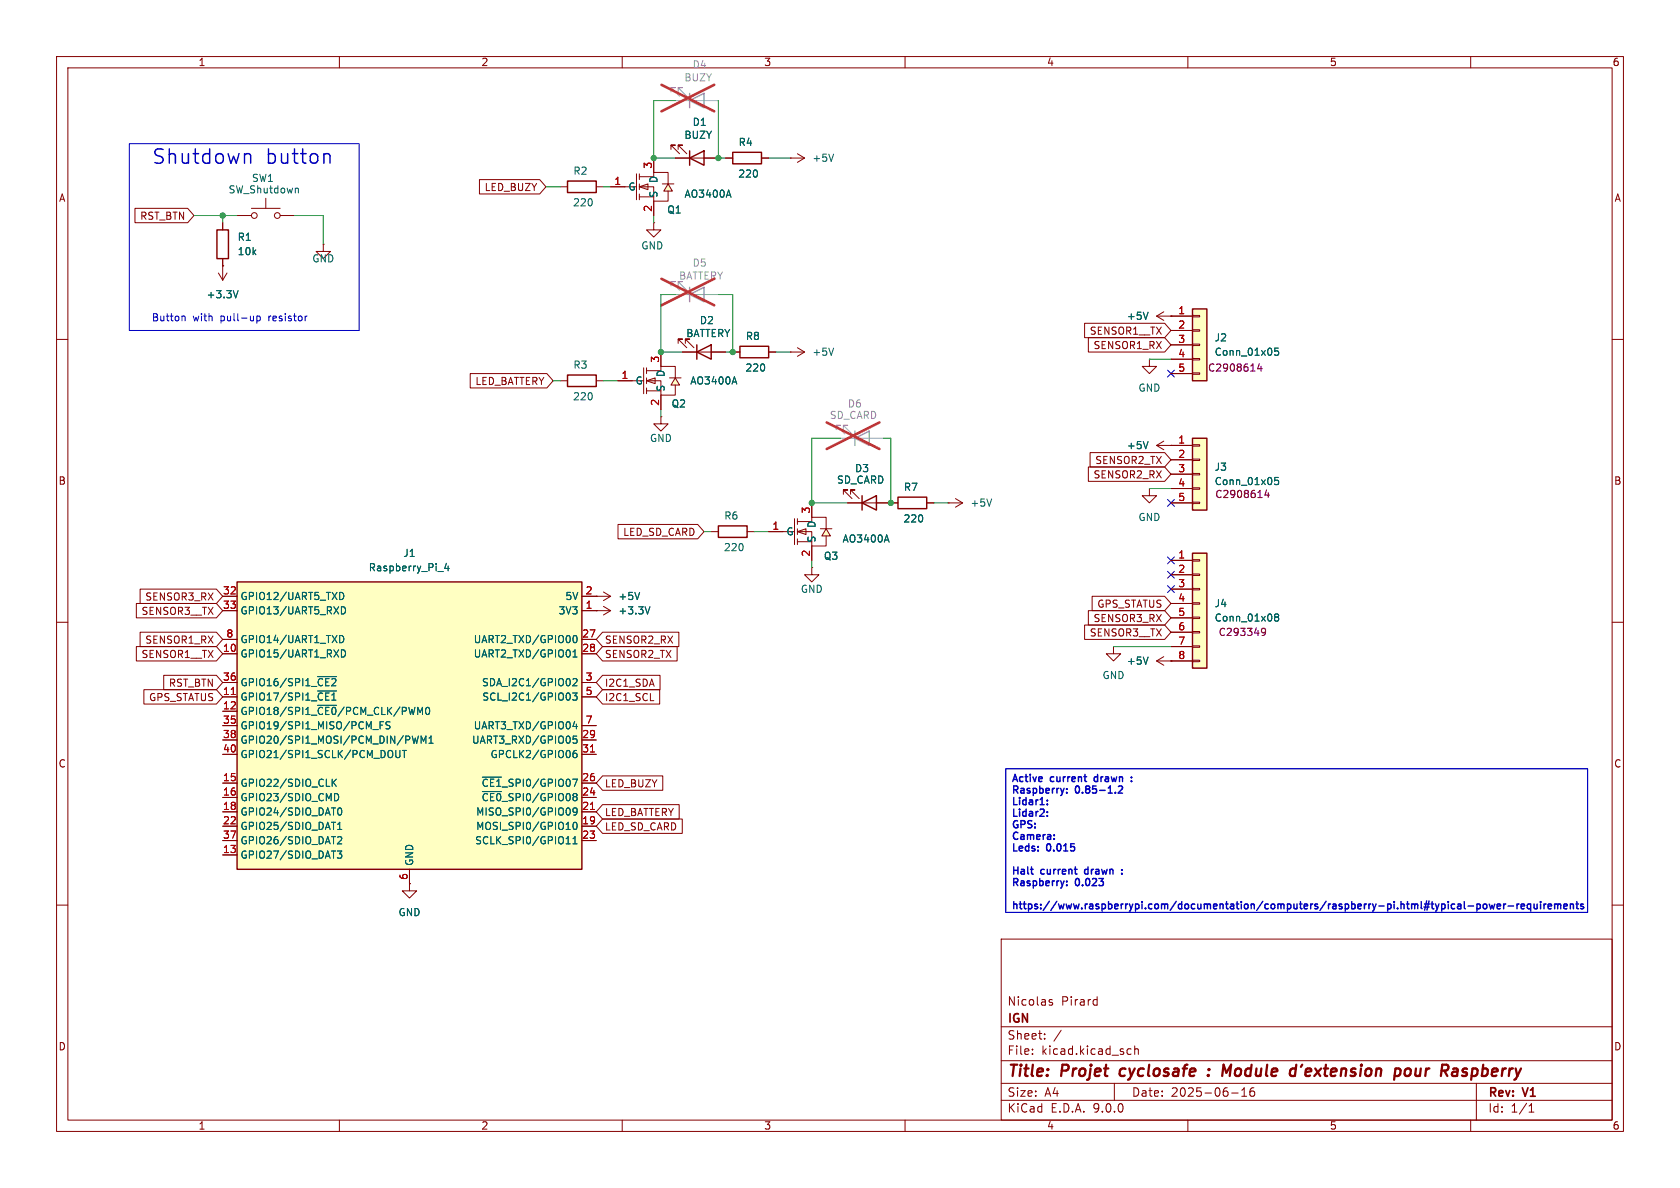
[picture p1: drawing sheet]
<svg xmlns="http://www.w3.org/2000/svg" width="297mm" height="210mm" viewBox="0 0 297 210" stroke-linecap="round" stroke-linejoin="round" font-family="sans-serif">
<g fill="none" stroke="#840000" stroke-width=".18">
<path d="M10 10h277v190h-277zM12 12h273v186h-273zM60 10v2M110 10v2M160 10v2M210 10v2M260 10v2M39.4 39.4v1.2M128.3 27.9h1.2M134.6 27.9h1.3M38.6 48.3l.8 1.2M39.4 47h.1"/>
<path d="M39.4 45.7v3.8M40.1 48.3l-.7 1.2M10 60h2M203.2 63.5v1.3h1.3l-1.3 1.2-1.3-1.2h1.3M203.2 63.5h.1M204.5 78.7l1.2 .8M204.5 78.7h2.5M205.7 78l-1.2 .7M207 78.7h.1M285 60h2M203.2 86.4v1.2h1.3l-1.3 1.3-1.3-1.3h1.3M203.2 86.4h.1"/>
<path d="M10 110h2M105.4 105.4h.1M105.4 105.4h2.5M106.7 104.6l1.2 .8M107.9 105.4l-1.2 .8M285 110h2M10 160h2M177 166h108v32h-108zM185.5 177l.6 .4-.2 .3-.4-.1M186 176.8l-.3-.1-.2 .2M193.5 176.7l.5 .1M194 177.6l-.5 .1"/>
<path d="M194 176.2v1.5M285 160h2M60 198v2M110 198v2M160 198v2M177 194.5h108M177 191.5h108M177 187.5h108M177 181.5h108M182.5 186.3v.1M182.5 185.5v.1M184.7 183.6v.1"/>
<path d="M184.7 182.8v.1M187.6 182.1l-1.3 2M197 191.5v3M199.4 186.3h.6M199.4 185.5h.6M200.6 185.5l.2-.1 .4 .1v.9M200.6 184.9v1.5M210 198v2M217.7 193.2h1.2M219.5 193.8h.9M219.5 192.7l.5-.4v1.5M221.7 192.3a.59 .59 0 0 0-.7 .6v.6l.1 .2 .4 .1 .2-.1 .1-.5-.1-.3h-.5l-.2 .3"/>
<path d="M260 198v2M261 191.5v6.5M270.3 196.6h.9M270.3 195.5l.4-.4v1.5"/>
</g>
<g fill="none" stroke="#840000" stroke-width=".4">
<path d="M198.1 189.1l-.2 .7 .4 .4M213.6 190l.1 .1-.1 .1M213.6 190l-.1 .1 .1 .1M213.6 190v.2M213.7 189v.2M213.7 189l.1 .1-.1 .1M213.7 189l-.1 .1 .1 .1M216.1 190.2l.2-2 .5 1.4 .8-1.4-.2 2M230.2 188.2l-.2 .4M248.5 189.1a.52 .52 0 0 1 .5-.2 .52 .52 0 0 1 .4 .4l-.1 .5a.55 .55 0 0 1-.5 .4 .55 .55 0 0 1-.5-.4zM256.1 188.6l-.4-.4h-.7l-.3 2M258.5 190.1l.5 .1"/>
<path d="M258.9 188.9l-.2 .1-.1 .3 .2 .2h.3"/>
</g>
<path d="M129.5 26.9h5.1v2.1h-5.1zM38.4 40.6h2v5.1h-2z" fill="none" stroke="#840000" stroke-width=".25"/>
<path d="M42.1 51.4l-.4 1.2M203 78l-.5 1.3M113.1 104.7l-.4 1.3" fill="none" stroke="#006464" stroke-width=".18"/>
<path d="M210.8 54.6h2.6v12.7h-2.6z" fill="#ffffc2"/>
<path d="M210.8 54.6h2.6v12.7h-2.6z" fill="none" stroke="#840000" stroke-width=".25"/>
<g fill="none" stroke="#840000" stroke-width=".18">
<path d="M204.5 55.9h6.3M204.5 55.9l1.2 .7M205.7 55.1l-1.2 .8M207 55.9h.1M207 58.4h3.8M210.8 55.8h1.3v.2h-1.3zM210.8 58.3h1.3v.2h-1.3zM207 61h3.8M207 63.5h3.8M207 66h3.8M210.8 60.8h1.3v.3h-1.3zM210.8 63.4h1.3v.2h-1.3z"/>
<path d="M210.8 65.9h1.3v.3h-1.3z"/>
</g>
<path d="M203 55.2l-.5 1.3M226 61.5h-.6l-.1 .6 .2-.1 .4 .1 .1 .2v.4l-.2 .1-.5-.1" fill="none" stroke="#006464" stroke-width=".18"/>
<path d="M222.6 64.3l-.3 .9h.8M222.9 64.8v.8" fill="none" stroke="#840084" stroke-width=".18"/>
<path d="M210.8 97.8h2.6v20.3h-2.6z" fill="#ffffc2"/>
<path d="M100.3 66.3h5.1v2h-5.1zM210.8 97.8h2.6v20.3h-2.6z" fill="none" stroke="#840000" stroke-width=".25"/>
<g fill="none" stroke="#840000" stroke-width=".18">
<path d="M99.1 67.3h1.2M105.4 67.3h1.3M207 99.1h3.8M210.8 98.9h1.3v.3h-1.3zM207 101.6h3.8M207 104.1h3.8M207 106.7h3.8M207 109.2h3.8M207 111.8h3.8M207 114.3h3.8M207 116.8h3.8M210.8 101.5h1.3v.2h-1.3z"/>
<path d="M210.8 104h1.3v.3h-1.3zM210.8 106.6h1.3v.2h-1.3zM210.8 109.1h1.3v.2h-1.3zM210.8 111.6h1.3v.3h-1.3zM210.8 114.2h1.3v.2h-1.3zM210.8 116.7h1.3v.3h-1.3z"/>
</g>
<path d="M225.6 109.1l-.3-.3 .3-.3h.2l.2 .3-.2 .3M225.6 109.1l-.3 .2 .1 .4 .2 .1 .3-.1 .1-.1v-.3l-.2-.2M225.6 109.1h.2" fill="none" stroke="#006464" stroke-width=".18"/>
<path d="M223.1 111.2l.1-.1 .5 .1a.84 .84 0 0 1-.3 1.1h-.3M223.7 111.6l-.2 .3-.4-.2" fill="none" stroke="#840084" stroke-width=".18"/>
<g fill="#ffffc2">
<path d="M114.3 67.3l1.5-.5v1z"/>
<path d="M119.4 66.8l.7 1.3h-1.5z"/>
</g>
<g fill="none" stroke="#840000" stroke-width=".18">
<path d="M109.2 67.3h2.6M113.8 65v4.6M114.3 65.5h2.5v-.7h2.6v2M114.3 67.3l1.5-.5v1zM114.3 67.3h2.5v2.6h2.6v-1.8M114.3 65v1M114.3 66.8v1M114.3 68.6v1M114.3 69.1h2.5M116.8 62.2v2.6M116.8 69.9v2.5M118.4 66.8h2"/>
<path d="M119.4 66.8l.7 1.3h-1.5z"/>
</g>
<path d="M129.8 66.6l.5 1.3" fill="none" stroke="#006464" stroke-width=".18"/>
<path d="M210.8 77.5h2.6v12.7h-2.6z" fill="#ffffc2"/>
<path d="M100.3 32h5.1v2h-5.1zM210.8 77.5h2.6v12.7h-2.6z" fill="none" stroke="#840000" stroke-width=".25"/>
<g fill="none" stroke="#840000" stroke-width=".18">
<path d="M99.1 33h1.2M105.4 33h1.3M115.6 39.4v1.2h1.2l-1.2 1.3-1.3-1.3h1.3M115.6 39.4h.1M139.7 27.9h.1M139.7 27.9h2.5M141 27.2l1.2 .7M142.2 27.9l-1.2 .8M207 78.7h3.8M210.8 78.6h1.3v.3h-1.3zM207 81.3h3.8M207 83.8h3.8"/>
<path d="M207 86.4h3.8M207 88.9h3.8M210.8 81.2h1.3v.2h-1.3zM210.8 83.7h1.3v.2h-1.3zM210.8 86.2h1.3v.3h-1.3zM210.8 88.8h1.3v.2h-1.3z"/>
</g>
<path d="M147.4 27.2l-.5 1.3M226 84.4h-.6l-.1 .6 .2-.1h.4l.1 .2v.4l-.2 .2-.5-.2" fill="none" stroke="#006464" stroke-width=".18"/>
<path d="M223.9 86.6l-.3 .9h.8M224.2 87.1v.9" fill="none" stroke="#840084" stroke-width=".18"/>
<path d="M118.6 16.3v-.8h.8h-.8l1.5 1.5M119.4 17.8h7.6M119.9 16.3v-.8h.7h-.7l1.5 1.5" fill="none" stroke="#a1a1a1" stroke-width=".18"/>
<path d="M121.9 17.8l2.6-1.3v2.6zM121.9 16.5v2.6" fill="none" stroke="#a1a1a1" stroke-width=".25"/>
<path d="M116.9 15l9.4 4.7M126.3 15l-9.4 4.7" fill="none" stroke="#e12e31" stroke-width=".46"/>
<g fill="#ffffc2">
<path d="M113 33l1.5-.5v1z"/>
<path d="M118.1 32.5l.8 1.3h-1.5z"/>
</g>
<g fill="none" stroke="#840000" stroke-width=".18">
<path d="M107.9 33h2.6M112.5 30.7v4.6M113 31.2h2.6v-.7h2.5v2M113 33l1.5-.5v1zM113 33h2.6v2.6h2.5v-1.8M113 30.7v1.1M113 32.5v1M113 34.3v1M113 34.8h2.6M115.6 27.9v2.6M115.6 35.6v2.5M117.1 32.5h2"/>
<path d="M118.1 32.5l.8 1.3h-1.5zM118.6 26.4v-.7h.8h-.8l1.5 1.5M119.4 27.9h7.6M119.9 26.4v-.7h.7h-.7l1.5 1.5M116.8 73.7v1.2h1.3l-1.3 1.3-1.2-1.3h1.2M116.8 73.7h.1M119.9 60.7v-.8h.7h-.7l1.5 1.6M120.6 62.2h7.7M121.2 60.7v-.8h.7h-.7l1.5 1.6M129.5 62.2h1.3M135.9 62.2h1.3M139.7 62.2h.1"/>
<path d="M139.7 62.2h2.5M141 61.5l1.2 .7M142.2 62.2l-1.2 .8M125.7 94h1.3M132.1 94h1.2M149.1 87.4v-.8h.8h-.8l1.5 1.5M149.9 88.9h8.8M150.4 87.4v-.8h.7h-.7l1.5 1.5M163.8 88.9h1.3M167.6 88.9h.1M167.6 88.9h2.6M168.9 88.1l1.3 .8"/>
<path d="M170.2 88.9l-1.3 .8M204.5 116.8l1.2 .8M204.5 116.8h2.5M205.7 116.1l-1.2 .7M207 116.8h.1"/>
</g>
<path d="M128.8 33.6l.4 1.3M147.4 61.5l-.5 1.3M175.3 88.2l-.4 1.3M203 116.1l-.5 1.3" fill="none" stroke="#006464" stroke-width=".18"/>
<path d="M121.9 27.9l2.6-1.2v2.5zM121.9 26.7v2.5M123.2 62.2l2.5-1.2v2.5zM123.2 61v2.5M130.8 61.2h5.1v2h-5.1zM127 93h5.1v2h-5.1zM152.4 88.9l2.5-1.3v2.6zM152.4 87.6v2.6M158.7 87.9h5.1v2h-5.1z" fill="none" stroke="#840000" stroke-width=".25"/>
<path d="M118.6 50.5v-.7h.8h-.8l1.5 1.5M119.4 52.1h7.6M119.9 50.5v-.7h.7h-.7l1.5 1.5M147.8 75.9v-.7h.8h-.8l1.6 1.5M148.6 77.5h7.6M149.1 75.9v-.7h.8h-.8l1.5 1.5" fill="none" stroke="#a1a1a1" stroke-width=".18"/>
<path d="M121.9 52.1l2.6-1.3v2.5zM121.9 50.8v2.5M151.1 77.5l2.6-1.3v2.5zM151.1 76.2v2.5" fill="none" stroke="#a1a1a1" stroke-width=".25"/>
<path d="M116.9 49.3l9.4 4.7M126.3 49.3l-9.4 4.7M146.2 74.7l9.3 4.7M155.5 74.7l-9.3 4.7" fill="none" stroke="#e12e31" stroke-width=".46"/>
<path d="M41.9 102.9h61v50.8h-61z" fill="#ffffc2"/>
<path d="M41.9 102.9h61v50.8h-61z" fill="none" stroke="#840000" stroke-width=".25"/>
<g fill="none" stroke="#840000" stroke-width=".18">
<path d="M39.4 105.4h2.5M39.4 108h2.5M39.4 113h2.5M39.4 115.6h2.5M102.9 105.4h2.5M102.9 108h5M102.9 113h2.5M102.9 115.6h2.5M105.4 108h.1M106.7 107.2l1.2 .8M107.9 108l-1.2 .7M39.4 120.7h2.5"/>
<path d="M39.4 123.2h2.5M39.4 125.7h2.5M39.4 128.3h2.5M39.4 130.8h2.5M39.4 133.4h2.5M39.4 138.4h2.5M102.9 120.7h2.5M102.9 123.2h2.5M102.9 128.3h2.5M102.9 130.8h2.5M102.9 133.4h2.5M102.9 138.4h2.5"/>
<path d="M39.4 141h2.5M39.4 143.5h2.5M39.4 146.1h2.5M39.4 148.6h2.5M39.4 151.1h2.5M72.4 156.2v1.3h1.3l-1.3 1.3-1.3-1.3h1.3M72.4 156.2h.1M72.4 153.7v2.5M102.9 141h2.5M102.9 143.5h2.5M102.9 146.1h2.5M102.9 148.6h2.5"/>
</g>
<g fill="none" stroke="#006464" stroke-width=".18">
<path d="M78.9 99.6l-.3 .9h.8M56.1 119.6h3.4M60.1 104.7a.64 .64 0 0 1 .7 .7 .64 .64 0 0 1-.7 .6M60.1 112.3a.64 .64 0 0 1 .7 .7 .64 .64 0 0 1-.7 .6M60.4 107.3a.64 .64 0 0 1 .7 .6 .64 .64 0 0 1-.7 .6zM60.4 114.9a.64 .64 0 0 1 .7 .6 .64 .64 0 0 1-.7 .6zM77.4 101h1M79.2 100.1v.8M101.3 116.1h.7M101.3 115.2l.4-.3v1.2M101.4 112.6l.2-.3a.68 .68 0 0 1 .4 .7 .68 .68 0 0 1-.4 .6l-.2-.2M114.9 107.3l-.4 1.2"/>
<path d="M56.1 122.1h3.4M56.1 124.7h3.4M58.7 137.7v1.3M58.9 138.3l.6 .7M59.5 137.7l-.8 .8M65.9 129h1M67.2 128.2h.4M67.8 127.6h-.6v1.2M68.9 127.6h-.4l-.2 .1v.4l.5 .2 .1 .3-.2 .2h-.5M70 132.7v1l.2 .2h.4l.1-.2v-1M71.1 132.7h.7M71.5 132.7v1.2"/>
<path d="M72.9 130.1l.3 1.3 .2-.9 .3 .9 .3-1.3M74.4 131.4v-1.3l.5 .9 .4-.9v1.3M75.4 125.1l.1-.1a.68 .68 0 0 1 .5 .7 .68 .68 0 0 1-.5 .6 .84 .84 0 0 1-.1-1.2zM75.8 131.4h.8M75.8 130.5l.4-.4v1.3M85.3 137.4h3.3M85.3 139.9h3.3M100.7 122.7v.8M101.2 122.5h.8l-.4 .5 .4 .1v.5l-.2 .2-.6-.2M101.3 120.1l.5-.1 .2 .3-.8 .9h.8M101.6 127.5l-.3 .9h.8M101.9 132.7h-.4a.86 .86 0 0 0 0 1.2l.5-.1v-.4l-.2-.3h-.3l-.2 .3"/>
<path d="M101.9 128v.8M102 130.1h-.6l-.1 .6 .2-.1 .4 .1 .1 .1v.5l-.2 .1-.5-.1M59.1 140.3a.64 .64 0 0 1 .8 .6 .64 .64 0 0 1-.8 .6M59.6 150.4h.8l-.4 .5 .4 .1v.6l-.2 .1-.6-.1M59.7 148l.5-.1 .2 .4-.8 .9h.8M59.7 146.6h.7M59.7 145.7l.4-.3v1.2M59.8 142.9l.2-.1a.68 .68 0 0 1 .4 .7 .68 .68 0 0 1-.4 .6l-.2-.1-.1-.4zM100.1 149.2h.7M101.3 149.2h.7M101.3 148.3l.4-.4v1.3M101.4 145.5l.2-.1a.68 .68 0 0 1 .4 .6 .68 .68 0 0 1-.4 .6l-.2-.1-.1-.4z"/>
<path d="M102 143.4l-.2 .2h-.3l-.2-.2 .1-.5 .4-.1 .2 .1a.84 .84 0 0 1-.3 1.2h-.3"/>
</g>
<path d="M40.9 122.8h.7M104.4 132.9h.7M104.4 143.1h.7" fill="none" stroke="#a90000" stroke-width=".18"/>
<g fill="#ffffc2">
<path d="M141 94l1.5-.5v1z"/>
<path d="M146 93.5l.8 1.2h-1.5z"/>
</g>
<g fill="none" stroke="#840000" stroke-width=".18">
<path d="M23.9 36.8h9.3l1.1 1.3-1.1 1.3h-9.3zM39.4 39.4v1.2M41.9 38.1h2.5M44.4 36.8h5.1M47 35.1v1.7M49.5 38.1h2.6M84.8 31.7h10.6l1.1 1.3-1.1 1.3h-10.6zM107.9 33h2.6M115.6 27.9v2.6M115.6 35.6v2.5M119.4 27.9h2.5M124.5 27.9h2.5"/>
<path d="M128.3 27.9h1.2M134.6 27.9h1.3M39.4 47h.1M39.4 45.7v1.3M57.1 43.2v1.3h1.3l-1.3 1.2-1.2-1.2h1.2M57.1 43.2h.1M191.7 57.1h14.2l1.1 1.3-1.1 1.3h-14.2zM192.4 59.7h13.5l1.1 1.3-1.1 1.2h-13.5zM207 55.9h.1M207 55.9h3.8M207 58.4h3.8M83.1 66h13.6l1.1 1.3-1.1 1.3h-13.6z"/>
<path d="M109.2 67.3h2.6M116.8 62.2v2.6M116.8 69.9v2.5M120.6 62.2h2.6M125.7 62.2h2.6M129.5 62.2h1.3M135.9 62.2h1.3M207 78.7h.1M207 78.7h3.8M207 61h3.8M207 63.5h3.8M207 66h3.8"/>
<path d="M109.3 92.7h14l1.2 1.3-1.2 1.3h-14zM135.9 94h2.5M140.5 91.7v4.6M141 92.2h2.5v-.8h2.5v2.1M141 94l1.5-.5v1zM141 94h2.5v2.5h2.5v-1.8M141 91.7v1M141 93.5v1M141 95.3v1M141 95.8h2.5M143.5 88.9v2.5M143.5 96.5v2.6"/>
<path d="M145 93.5h2.1M146 93.5l.8 1.2h-1.5zM149.9 88.9h2.5M154.9 88.9h3.8M163.8 88.9h1.3M192.4 82.5h13.5l1.1 1.3-1.1 1.3h-13.5zM192.7 80h13.2l1.1 1.3-1.1 1.3h-13.2zM207 88.9h3.8M207 81.3h3.8M207 83.8h3.8M207 86.4h3.8M207 99.1h3.8"/>
<path d="M24.1 114.3h14.2l1.1 1.3-1.1 1.2h-14.2zM24.1 106.7h14.2l1.1 1.3-1.1 1.2h-14.2zM24.8 111.8h13.5l1.1 1.2-1.1 1.3h-13.5zM24.8 104.1h13.5l1.1 1.3-1.1 1.3h-13.5zM28.9 119.4h9.4l1.1 1.3-1.1 1.2h-9.4zM39.4 105.4h2.5M39.4 108h2.5M39.4 113h2.5M39.4 115.6h2.5M102.9 105.4h2.5M102.9 108h2.5M102.9 113h2.5"/>
<path d="M102.9 115.6h2.5M105.4 105.4h.1M105.4 108h.1M106.5 111.8h13.5v2.5h-13.5l-1.1-1.3zM106.5 119.4h10.2v2.5h-10.2l-1.1-1.2zM106.5 114.3h13.2v2.5h-13.2l-1.1-1.2zM143.5 100.3v1.3h1.3l-1.3 1.3-1.3-1.3h1.3M143.5 100.3h.1M191.7 110.5h14.2l1.1 1.3-1.1 1.2h-14.2zM192.4 107.9h13.5l1.1 1.3-1.1 1.3h-13.5zM193.1 105.4h12.8l1.1 1.3-1.1 1.3h-12.8zM196.8 114.3v1.3h1.3l-1.3 1.2-1.2-1.2h1.2"/>
<path d="M196.8 114.3h.1M207 116.8h.1M207 101.6h3.8M207 104.1h3.8M207 106.7h3.8M207 109.2h3.8M207 111.8h3.8M207 114.3h3.8M207 116.8h3.8M25.4 121.9h12.9l1.1 1.3-1.1 1.3h-12.9zM39.4 120.7h2.5M39.4 123.2h2.5"/>
<path d="M39.4 125.7h2.5M39.4 128.3h2.5M39.4 130.8h2.5M39.4 133.4h2.5M39.4 138.4h2.5M102.9 120.7h2.5M102.9 123.2h2.5M102.9 128.3h2.5M102.9 130.8h2.5M102.9 133.4h2.5M102.9 138.4h2.5M106.5 121.9h10.1v2.6h-10.1l-1.1-1.3z"/>
<path d="M106.5 137.2h10.7v2.5h-10.7l-1.1-1.3zM115 123.9h.6M39.4 141h2.5M39.4 143.5h2.5M39.4 146.1h2.5M39.4 148.6h2.5M39.4 151.1h2.5M72.4 156.2h.1M72.4 153.7v2.5M102.9 141h2.5M102.9 143.5h2.5M102.9 146.1h2.5"/>
<path d="M102.9 148.6h2.5M106.5 142.2h13.6v2.6h-13.6l-1.1-1.3zM106.5 144.8h14.1v2.5h-14.1l-1.1-1.2z"/>
<circle cx="45" cy="38.1" r=".51"/>
<circle cx="49" cy="38.1" r=".51"/>
</g>
<g fill="none" stroke="#006464" stroke-width=".18">
<path d="M52.4 33.3l.4 .1v.7M128.8 33.6l.4 1.3M42.1 51.4l-.4 1.2M203 55.2l-.5 1.3M129.8 66.6l.5 1.3M203 78l-.5 1.3M226 61.5h-.6l-.1 .6 .2-.1 .4 .1 .1 .2v.4l-.2 .1-.5-.1M78.9 99.6l-.3 .9h.8M156.8 94.6l.4 1.2M226 84.4h-.6l-.1 .6 .2-.1h.4l.1 .2v.4l-.2 .2-.5-.2M56.1 119.6h3.4M60.1 104.7a.64 .64 0 0 1 .7 .7 .64 .64 0 0 1-.7 .6"/>
<path d="M60.1 112.3a.64 .64 0 0 1 .7 .7 .64 .64 0 0 1-.7 .6M60.4 107.3a.64 .64 0 0 1 .7 .6 .64 .64 0 0 1-.7 .6zM60.4 114.9a.64 .64 0 0 1 .7 .6 .64 .64 0 0 1-.7 .6zM77.4 101h1M79.2 100.1v.8M101.3 116.1h.7M101.3 115.2l.4-.3v1.2M101.4 112.6l.2-.3a.68 .68 0 0 1 .4 .7 .68 .68 0 0 1-.4 .6l-.2-.2M113.1 104.7l-.4 1.3M114.9 107.3l-.4 1.2M203 116.1l-.5 1.3M225.6 109.1l-.3-.3 .3-.3h.2l.2 .3-.2 .3"/>
<path d="M225.6 109.1l-.3 .2 .1 .4 .2 .1 .3-.1 .1-.1v-.3l-.2-.2M225.6 109.1h.2M56.1 122.1h3.4M56.1 124.7h3.4M58.7 137.7v1.3M58.9 138.3l.6 .7M59.5 137.7l-.8 .8M65.9 129h1M67.2 128.2h.4M67.8 127.6h-.6v1.2M68.9 127.6h-.4l-.2 .1v.4l.5 .2 .1 .3-.2 .2h-.5M70 132.7v1l.2 .2h.4l.1-.2v-1"/>
<path d="M71.1 132.7h.7M71.5 132.7v1.2M72.9 130.1l.3 1.3 .2-.9 .3 .9 .3-1.3M74.4 131.4v-1.3l.5 .9 .4-.9v1.3M75.4 125.1l.1-.1a.68 .68 0 0 1 .5 .7 .68 .68 0 0 1-.5 .6 .84 .84 0 0 1-.1-1.2zM75.8 131.4h.8M75.8 130.5l.4-.4v1.3M85.3 137.4h3.3M85.3 139.9h3.3M100.7 122.7v.8M101.2 122.5h.8l-.4 .5 .4 .1v.5l-.2 .2-.6-.2M101.3 120.1l.5-.1 .2 .3-.8 .9h.8"/>
<path d="M101.6 127.5l-.3 .9h.8M101.9 132.7h-.4a.86 .86 0 0 0 0 1.2l.5-.1v-.4l-.2-.3h-.3l-.2 .3M101.9 128v.8M102 130.1h-.6l-.1 .6 .2-.1 .4 .1 .1 .1v.5l-.2 .1-.5-.1M59.1 140.3a.64 .64 0 0 1 .8 .6 .64 .64 0 0 1-.8 .6M59.6 150.4h.8l-.4 .5 .4 .1v.6l-.2 .1-.6-.1M59.7 148l.5-.1 .2 .4-.8 .9h.8M59.7 146.6h.7M59.7 145.7l.4-.3v1.2M59.8 142.9l.2-.1a.68 .68 0 0 1 .4 .7 .68 .68 0 0 1-.4 .6l-.2-.1-.1-.4zM100.1 149.2h.7M101.3 149.2h.7"/>
<path d="M101.3 148.3l.4-.4v1.3M101.4 145.5l.2-.1a.68 .68 0 0 1 .4 .6 .68 .68 0 0 1-.4 .6l-.2-.1-.1-.4zM102 143.4l-.2 .2h-.3l-.2-.2 .1-.5 .4-.1 .2 .1a.84 .84 0 0 1-.3 1.2h-.3"/>
</g>
<g fill="none" stroke="#009600" stroke-width=".18">
<path d="M119.4 17.8h-3.8v10.1h3.8M127 17.8v10.1h1.3M34.3 38.1h7.6M39.4 38.1v1.3M52.1 38.1h5v5.1M96.5 33h2.6M106.7 33h1.2M115.6 38.1v1.3M135.9 27.9h3.8M119.4 52.1h-2.6v10.1h3.8M127 52.1h2.5v10.1h-1.2M97.8 67.3h1.3"/>
<path d="M106.7 67.3h2.5M116.8 72.4v1.3M137.2 62.2h2.5M148.6 77.5h-5.1v11.4h6.4M156.2 77.5h1.3v11.4M203.2 63.5h3.8M124.5 94h1.2M133.3 94h2.6M143.5 99.1v1.2M165.1 88.9h2.5M203.2 86.4h3.8M196.8 114.3h10.2"/>
</g>
<path d="M206.4 65.4l1.2 1.2M207.6 65.4l-1.2 1.2M206.4 88.3l1.2 1.2M206.4 98.5l1.2 1.2M207.6 88.3l-1.2 1.2M207.6 98.5l-1.2 1.2M206.4 101l1.2 1.2M206.4 103.5l1.2 1.2M207.6 101l-1.2 1.2M207.6 103.5l-1.2 1.2" fill="none" stroke="#000084" stroke-width=".18"/>
<path d="M22.9 25.4h40.6v33h-40.6zM32.4 55.9l.3 .2v.6M45.4 55.9h.4l.2 .2-.1 .6h-.5M45.4 55.9v1.2M54.3 55.9h-.2M177.8 135.9h102.9v25.4h-102.9z" fill="none" stroke="#0000c2" stroke-width=".18"/>
<g fill="none" stroke="#0000c2" stroke-width=".25">
<path d="M179 138.2l.5-1.3 .4 1.3M179.2 138.9v1.3M181.4 136.9v1.1M182.1 136.9v.1M183.8 138.9v1.3M188.5 139.5h.1M188.6 139.4v.1M188.7 139.5h-.1M191.8 136.9v1.1M192.4 138.9l.2 .2M193.5 137.4v.6M193.8 138.9h-.6l-.1 .6"/>
<path d="M194 136.9v1.3M196.3 138.9v1.3M198.4 139.5l-.7 .7h.8M200 138v.2M200 137.4v.1M179.2 141v1.2M179.2 143v1.3M179.2 149.2v1.2M179.2 153.2v1.3M179.2 155.3v1.3M179.2 159.4v1.3M179.9 153.2v1.3"/>
<path d="M180.4 159.4v1.1M180.5 145.1v1.2M181.1 159.4v1.1M181.4 141v1.2M181.4 143v1.3M181.7 153.2v1.1M181.9 149.2v1.2M182.4 153.2v1.1M183.8 155.3v1.3M184.2 141v1.2M185.1 142.1v.1M185.1 143.5v.1"/>
<path d="M185.1 144.2v.1M185.5 159.3l-1.1 1.7M186.4 148.3v.1M186.4 147.6v.1M186.8 159.3l-1 1.7M187 149.3l.1-.1 .3 .1M188.3 149.3l.1-.1v1.2M188.5 155.8l.1 .1M188.6 140.1v.1M188.6 155.8v.1M188.6 156.4v.2M188.7 155.8l-.1 .1"/>
<path d="M189.9 149.2h-.6v.6M190.1 153.2v1.1M191.8 153.8v.6M192.3 153.2v1.3M196 159.4v1.3M197.2 140.1v.1M198.3 154.4v.1M198.3 153.7v.2M201.9 159.4v.1M207.9 159.3l-1 1.7M208.9 159.4v1.3M216.8 159.4v1.1"/>
<path d="M218.7 159.4v1.1M219.4 159.4v.1M223.2 159.3l-1 1.7M229.9 159.4v1.1M234.4 159.3l-1.1 1.7M239 159.4v1.3M246.5 159.4v.1M247.7 159.4v1.3M248.8 159.4v1.1M251.2 159.4v1.1M252.2 159.3l-.3 1.6M252.6 159.3l-.3 1.6"/>
<path d="M253.2 159.4v1.1M256 159.4v.1M258.9 159.4v1.1M265.8 159.8v.9M266.2 159.8l-.4 .2M268.2 159.8v.9M268.5 159.8l-.3 .2M270.6 159.9l-.4-.1-.2 .2 .1 .6h.5M270.6 159.8v1.3M271.2 159.8l.1 .8 .3 .1 .1-.2M271.7 159.8v.9M272.4 159.4v.1"/>
<path d="M272.4 159.8v.9M273 159.8v.9M273.3 159.8l-.3 .2M274.8 159.9l.4-.1 .2 .2M274.8 159.8v.9M275.4 160l.2-.2 .3 .1v.8M275.4 160v.7M277.6 159.9l.2-.1 .3 .1 .1 .8M277.6 159.8v.9M278.6 159.8h.5M278.8 159.4v1.1l.3 .2M279.9 159.9l-.3-.1-.2 .2 .1 .2 .4 .1v.3h-.5"/>
<path d="M266.6 160.2h1M268.9 160.2l.6-.1v-.2l-.4-.1-.2 .2 .1 .6h.5M273.7 160.2l.6-.1-.1-.2-.3-.1-.2 .2v.6h.5M276.5 160.2l.6-.1-.1-.2-.4-.1-.1 .2v.6h.5"/>
</g>
<path d="M222.6 64.3l-.3 .9h.8M222.9 64.8v.8M223.9 86.6l-.3 .9h.8M224.2 87.1v.9M223.1 111.2l.1-.1 .5 .1a.84 .84 0 0 1-.3 1.1h-.3M223.7 111.6l-.2 .3-.4-.2" fill="none" stroke="#840084" stroke-width=".18"/>
<path d="M40.9 122.8h.7M104.4 132.9h.7M104.4 143.1h.7" fill="none" stroke="#a90000" stroke-width=".18"/>
<g fill="#009600" stroke="#009600" stroke-width=".18">
<circle cx="129.5" cy="62.2" r=".46"/>
<circle cx="157.5" cy="88.9" r=".46"/>
<circle cx="143.5" cy="88.9" r=".46"/>
<circle cx="115.6" cy="27.9" r=".46"/>
<circle cx="127" cy="27.9" r=".46"/>
<circle cx="39.4" cy="38.1" r=".46"/>
<circle cx="116.8" cy="62.2" r=".46"/>
</g>
<g font-size="3.5" fill="#0000c2">
<text x="26.8" y="29.3">Shutdown</text>
<text x="47" y="29.3">button</text>
</g>
<g font-size="2.8" fill="#840000">
<text x="178" y="190.9">Title:</text>
<text x="187.7" y="190.9">Projet</text>
<text x="198.8" y="190.9">cyclosafe</text>
<text x="218.5" y="190.9">Module</text>
<text x="231.3" y="190.9">d'extension</text>
<text x="250.6" y="190.9">pour</text>
<text x="259.6" y="190.9">Raspberry</text>
</g>
<g font-size="2.1" fill="#840000">
<text x="178" y="178">Nicolas</text>
<text x="187.6" y="178">Pirard</text>
<text x="178" y="184">Sheet:</text>
<text x="178" y="181.2">IGN</text>
<text x="178" y="186.7">File:</text>
<text x="184.1" y="186.7">kicad.kicad_sch</text>
<text x="178" y="196.9">KiCad</text>
<text x="178" y="194.1">Size:</text>
<text x="184.7" y="194.1">A4</text>
<text x="185.7" y="196.9">E.D.A.</text>
<text x="193.3" y="196.9">9.0.0</text>
<text x="200" y="194.1">Date:</text>
<text x="207" y="194.1">2025-06-16</text>
<text x="263" y="194.3">Rev:</text>
<text x="263" y="196.9">Id:</text>
<text x="267.1" y="196.9">1/1</text>
<text x="269.4" y="194.3">V1</text>
</g>
<g font-size="1.8" fill="#840000">
<text x="35" y="11.9">1</text>
<text x="85" y="11.9">2</text>
<text x="135" y="11.9">3</text>
<text x="185" y="11.9">4</text>
<text x="235" y="11.9">5</text>
<text x="285" y="11.9">6</text>
<text x="10.3" y="35.9">A</text>
<text x="85.6" y="34">LED_BUZY</text>
<text x="285.3" y="35.9">A</text>
<text x="24.7" y="39.1">RST_BTN</text>
<text x="192.6" y="59.4">SENSOR1__TX</text>
<text x="193.2" y="61.9">SENSOR1_RX</text>
<text x="83.9" y="68.3">LED_BATTERY</text>
<text x="193.5" y="82.2">SENSOR2_TX</text>
<text x="10.3" y="85.9">B</text>
<text x="193.2" y="84.8">SENSOR2_RX</text>
<text x="285.3" y="85.9">B</text>
<text x="110.1" y="94.9">LED_SD_CARD</text>
<text x="25.6" y="106.4">SENSOR3_RX</text>
<text x="193.9" y="107.6">GPS_STATUS</text>
<text x="24.9" y="108.9">SENSOR3__TX</text>
<text x="25.6" y="114">SENSOR1_RX</text>
<text x="106.8" y="114">SENSOR2_RX</text>
<text x="192.6" y="112.7">SENSOR3__TX</text>
<text x="193.2" y="110.2">SENSOR3_RX</text>
<text x="24.9" y="116.5">SENSOR1__TX</text>
<text x="106.8" y="116.5">SENSOR2_TX</text>
<text x="26.2" y="124.1">GPS_STATUS</text>
<text x="29.8" y="121.6">RST_BTN</text>
<text x="106.8" y="124.1">I2C1_SCL</text>
<text x="106.8" y="121.6">I2C1_SDA</text>
<text x="10.3" y="135.9">C</text>
<text x="285.3" y="135.9">C</text>
<text x="106.8" y="139.4">LED_BUZY</text>
<text x="106.8" y="144.5">LED_BATTERY</text>
<text x="106.8" y="147">LED_SD_CARD</text>
<text x="10.3" y="185.9">D</text>
<text x="285.3" y="185.9">D</text>
<text x="35" y="199.9">1</text>
<text x="85" y="199.9">2</text>
<text x="135" y="199.9">3</text>
<text x="185" y="199.9">4</text>
<text x="235" y="199.9">5</text>
<text x="285" y="199.9">6</text>
</g>
<g font-size="1.8" fill="#989898">
<text x="120.9" y="14.6">BUZY</text>
<text x="122.4" y="12.3">D4</text>
<text x="122.4" y="47.3">D5</text>
<text x="119.9" y="49.6">BATTERY</text>
<text x="146.6" y="74.3">SD_CARD</text>
<text x="149.8" y="72.2">D6</text>
</g>
<g font-size="1.8" fill="#006464">
<text x="122.4" y="22.5">D1</text>
<text x="120.9" y="24.7">BUZY</text>
<text x="130.5" y="26">R4</text>
<text x="143.5" y="28.8">+5V</text>
<text x="40.3" y="34.4">SW_Shutdown</text>
<text x="44.4" y="32.4">SW1</text>
<text x="101.3" y="31.1">R2</text>
<text x="111" y="33.9">G</text>
<text x="116.4" y="35.1" transform="rotate(-90 116.4 35.1)">S</text>
<text x="116.4" y="32.5" transform="rotate(-90 116.4 32.5)">D</text>
<text x="120.9" y="35.2">AO3400A</text>
<text x="130.4" y="31.6">220</text>
<text x="101.2" y="36.7">220</text>
<text x="117.9" y="37.9">Q1</text>
<text x="41.9" y="42.8">R1</text>
<text x="41.9" y="45.3">10k</text>
<text x="55.1" y="46.6">GND</text>
<text x="113.3" y="44.3">GND</text>
<text x="36.4" y="52.9">+3.3V</text>
<text x="121.2" y="59.8">BATTERY</text>
<text x="123.6" y="57.5">D2</text>
<text x="199.1" y="56.7">+5V</text>
<text x="101.3" y="65.4">R3</text>
<text x="131.7" y="65.9">220</text>
<text x="131.8" y="60.3">R8</text>
<text x="143.5" y="63.1">+5V</text>
<text x="214.6" y="60.6">J2</text>
<text x="214.6" y="63.1">Conn_01x05</text>
<text x="101.2" y="71">220</text>
<text x="112.3" y="68.2">G</text>
<text x="117.7" y="69.3" transform="rotate(-90 117.7 69.3)">S</text>
<text x="117.7" y="66.8" transform="rotate(-90 117.7 66.8)">D</text>
<text x="121.9" y="68.2">AO3400A</text>
<text x="201.2" y="69.4">GND</text>
<text x="118.6" y="72.2">Q2</text>
<text x="114.8" y="78.3">GND</text>
<text x="151.1" y="83.7">D3</text>
<text x="199.1" y="79.6">+5V</text>
<text x="214.6" y="83.4">J3</text>
<text x="147.9" y="85.7">SD_CARD</text>
<text x="159.7" y="87">R7</text>
<text x="171.5" y="89.8">+5V</text>
<text x="214.6" y="86">Conn_01x05</text>
<text x="127.9" y="92">R6</text>
<text x="138.9" y="94.8">G</text>
<text x="144.4" y="93.4" transform="rotate(-90 144.4 93.4)">D</text>
<text x="159.6" y="92.6">220</text>
<text x="201.2" y="92.3">GND</text>
<text x="65.1" y="101.2">Raspberry_Pi_4</text>
<text x="71.2" y="98.7">J1</text>
<text x="127.9" y="97.6">220</text>
<text x="144.4" y="96" transform="rotate(-90 144.4 96)">S</text>
<text x="145.6" y="99.2">Q3</text>
<text x="148.9" y="96.1">AO3400A</text>
<text x="42.4" y="106.3">GPIO12/UART5_TXD</text>
<text x="99.9" y="106.3">5V</text>
<text x="109.2" y="106.3">+5V</text>
<text x="141.5" y="105">GND</text>
<text x="214.6" y="107.5">J4</text>
<text x="42.4" y="108.8">GPIO13/UART5_RXD</text>
<text x="42.4" y="113.9">GPIO14/UART1_TXD</text>
<text x="83.7" y="113.9">UART2_TXD/GPIO00</text>
<text x="98.7" y="108.8">3V3</text>
<text x="109.2" y="108.8">+3.3V</text>
<text x="214.6" y="110.1">Conn_01x08</text>
<text x="42.4" y="116.4">GPIO15/UART1_RXD</text>
<text x="83.7" y="116.4">UART2_TXD/GPIO01</text>
<text x="199.1" y="117.7">+5V</text>
<text x="42.4" y="121.5">GPIO16/SPI1_~{CE2}</text>
<text x="42.4" y="124.1">GPIO17/SPI1_~{CE1}</text>
<text x="85.1" y="121.5">SDA_I2C1/GPIO02</text>
<text x="85.2" y="124.1">SCL_I2C1/GPIO03</text>
<text x="194.8" y="120.2">GND</text>
<text x="42.4" y="126.6">GPIO18/SPI1_~{CE0}/PCM_CLK/PWM0</text>
<text x="42.4" y="129.1">GPIO19/SPI1_MISO/PCM_FS</text>
<text x="42.4" y="131.7">GPIO20/SPI1_MOSI/PCM_DIN/PWM1</text>
<text x="83.4" y="131.7">UART3_RXD/GPIO05</text>
<text x="83.7" y="129.1">UART3_TXD/GPIO04</text>
<text x="42.4" y="134.2">GPIO21/SPI1_SCLK/PCM_DOUT</text>
<text x="86.6" y="134.2">GPCLK2/GPIO06</text>
<text x="42.4" y="139.3">GPIO22/SDIO_CLK</text>
<text x="42.4" y="141.8">GPIO23/SDIO_CMD</text>
<text x="85" y="139.3">~{CE1}_SPI0/GPIO07</text>
<text x="85" y="141.8">~{CE0}_SPI0/GPIO08</text>
<text x="42.4" y="144.4">GPIO24/SDIO_DAT0</text>
<text x="42.4" y="146.9">GPIO25/SDIO_DAT1</text>
<text x="42.4" y="149.5">GPIO26/SDIO_DAT2</text>
<text x="83.9" y="149.5">SCLK_SPI0/GPIO11</text>
<text x="84.1" y="144.4">MISO_SPI0/GPIO09</text>
<text x="84.1" y="146.9">MOSI_SPI0/GPIO10</text>
<text x="42.4" y="152">GPIO27/SDIO_DAT3</text>
<text x="73.3" y="153.2" transform="rotate(-90 73.3 153.2)">GND</text>
<text x="70.4" y="162.2">GND</text>
</g>
<g font-size="1.8" fill="#a90000">
<text x="115.3" y="29.9" transform="rotate(-90 115.3 29.9)">3</text>
<text x="108.5" y="32.8">1</text>
<text x="115.3" y="37.5" transform="rotate(-90 115.3 37.5)">2</text>
<text x="208.2" y="55.6">1</text>
<text x="208.2" y="58.2">2</text>
<text x="116.6" y="64.2" transform="rotate(-90 116.6 64.2)">3</text>
<text x="208.2" y="60.7">3</text>
<text x="208.2" y="63.2">4</text>
<text x="208.2" y="65.8">5</text>
<text x="109.8" y="67.1">1</text>
<text x="116.6" y="71.8" transform="rotate(-90 116.6 71.8)">2</text>
<text x="208.2" y="78.5">1</text>
<text x="208.2" y="81">2</text>
<text x="208.2" y="83.6">3</text>
<text x="208.2" y="86.1">4</text>
<text x="208.2" y="88.6">5</text>
<text x="136.5" y="93.7">1</text>
<text x="143.3" y="90.9" transform="rotate(-90 143.3 90.9)">3</text>
<text x="143.3" y="98.5" transform="rotate(-90 143.3 98.5)">2</text>
<text x="208.2" y="98.8">1</text>
<text x="208.2" y="101.3">2</text>
<text x="39.3" y="105.2">32</text>
<text x="39.3" y="107.7">33</text>
<text x="103.4" y="105.2">2</text>
<text x="103.4" y="107.7">1</text>
<text x="208.2" y="103.9">3</text>
<text x="208.2" y="106.4">4</text>
<text x="39.9" y="112.8">8</text>
<text x="102.8" y="112.8">27</text>
<text x="208.2" y="109">5</text>
<text x="208.2" y="111.5">6</text>
<text x="39.3" y="115.3">10</text>
<text x="102.8" y="115.3">28</text>
<text x="208.2" y="114">7</text>
<text x="208.2" y="116.6">8</text>
<text x="39.3" y="120.4">36</text>
<text x="39.3" y="122.9">11</text>
<text x="39.3" y="125.5">12</text>
<text x="103.4" y="120.4">3</text>
<text x="103.4" y="122.9">5</text>
<text x="39.3" y="128">35</text>
<text x="39.3" y="130.6">38</text>
<text x="102.8" y="130.6">29</text>
<text x="103.4" y="128">7</text>
<text x="39.3" y="133.1">40</text>
<text x="102.8" y="133.1">31</text>
<text x="39.3" y="138.2">15</text>
<text x="39.3" y="140.7">16</text>
<text x="39.3" y="143.3">18</text>
<text x="102.8" y="138.2">26</text>
<text x="102.8" y="140.7">24</text>
<text x="102.8" y="143.3">21</text>
<text x="39.3" y="145.8">22</text>
<text x="39.3" y="148.3">37</text>
<text x="102.8" y="145.8">19</text>
<text x="102.8" y="148.3">23</text>
<text x="39.3" y="150.9">13</text>
<text x="72.1" y="155.6" transform="rotate(-90 72.1 155.6)">6</text>
</g>
<g font-size="1.8" fill="#0000c2">
<text x="26.7" y="57">Button</text>
<text x="34.1" y="57">with</text>
<text x="39.1" y="57">pull-up</text>
<text x="47.7" y="57">resistor</text>
<text x="178.8" y="138.9">Active</text>
<text x="178.8" y="140.9">Raspberry:</text>
<text x="178.8" y="143">Lidar1:</text>
<text x="185.8" y="138.9">current</text>
<text x="190.2" y="140.9">0.85-1.2</text>
<text x="194" y="138.9">drawn</text>
<text x="178.8" y="145">Lidar2:</text>
<text x="178.8" y="147.1">GPS:</text>
<text x="178.8" y="149.1">Camera:</text>
<text x="178.8" y="151.1">Leds:</text>
<text x="178.8" y="155.2">Halt</text>
<text x="184.1" y="155.2">current</text>
<text x="185.1" y="151.1">0.015</text>
<text x="192.3" y="155.2">drawn</text>
<text x="178.8" y="157.3">Raspberry:</text>
<text x="178.8" y="161.4">https://www.raspberrypi.com/documentation/computers/raspberry-pi.html#typical-power-requirements</text>
<text x="190.2" y="157.3">0.023</text>
</g>
<g font-size="1.8" fill="#840084">
<text x="213.5" y="65.9">C2908614</text>
<text x="214.7" y="88.2">C2908614</text>
<text x="215.3" y="112.6">C293349</text>
</g>
</svg>
